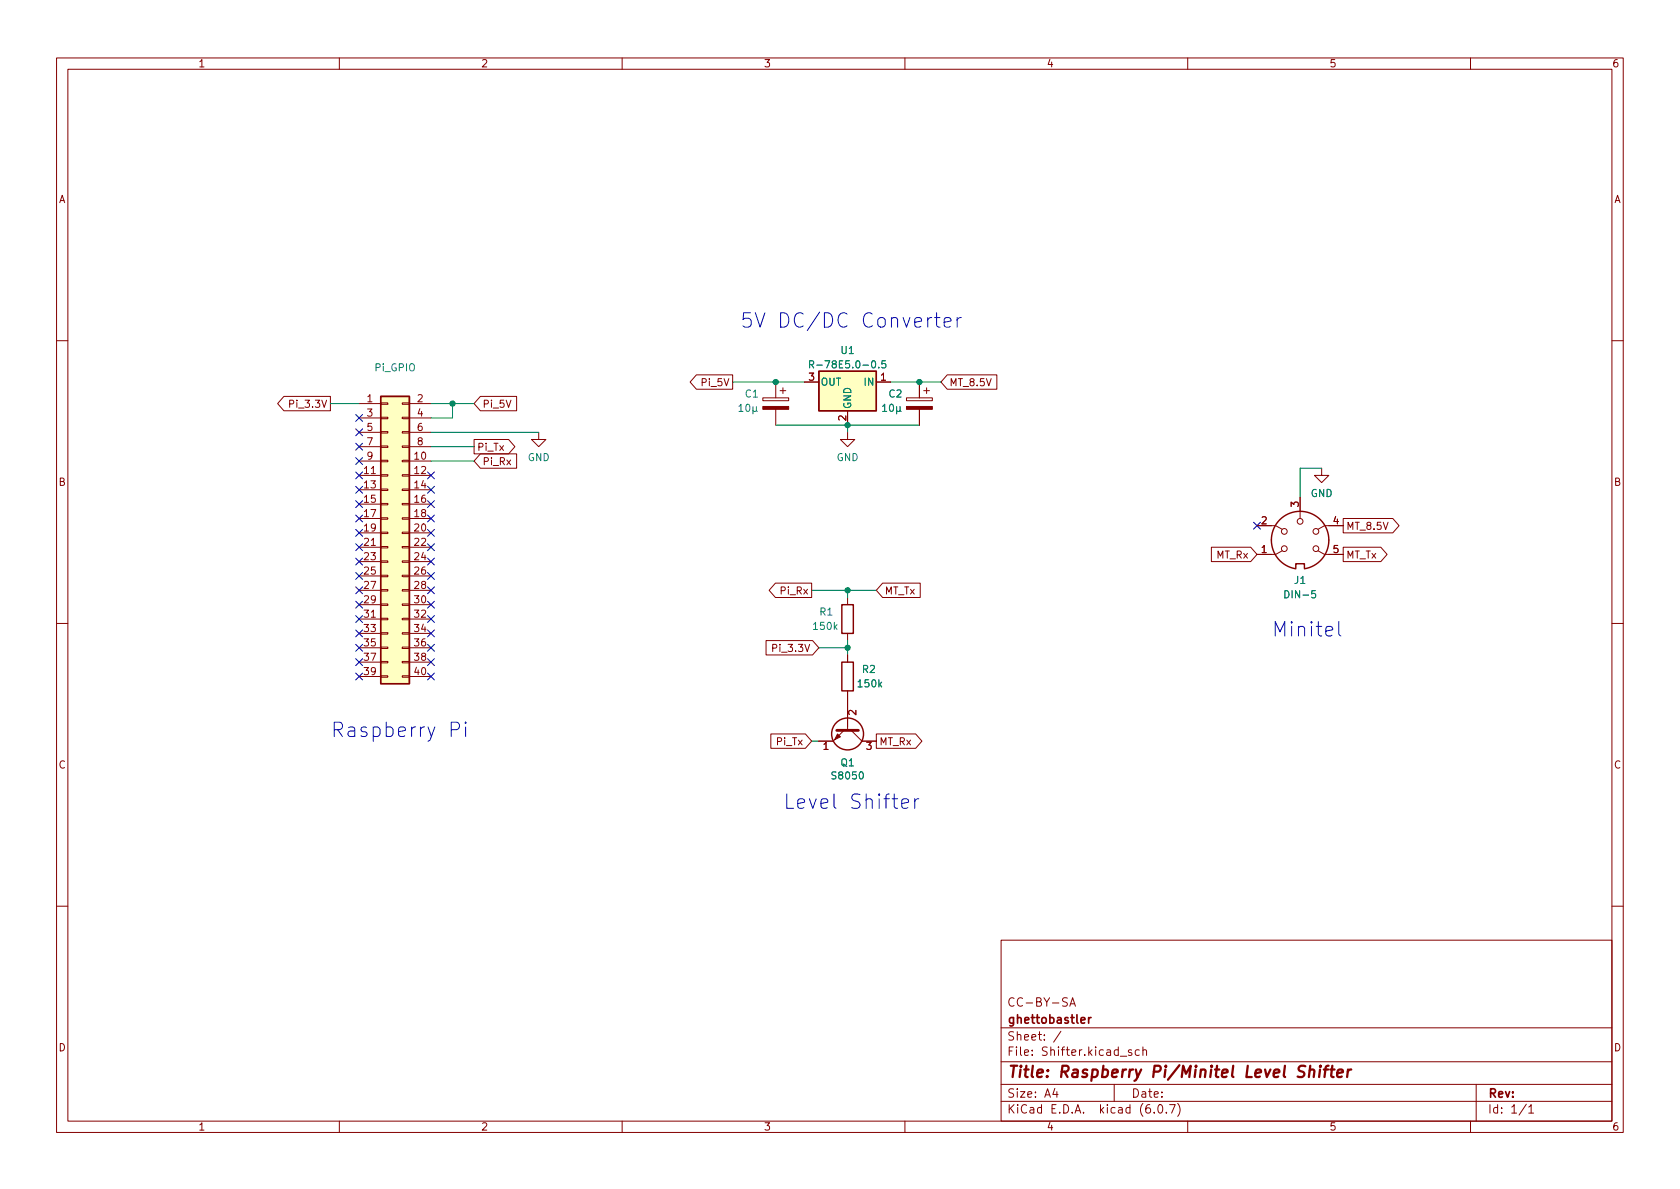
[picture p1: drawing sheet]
<svg xmlns="http://www.w3.org/2000/svg" width="297mm" height="210mm" viewBox="0 0 297 210" stroke-linecap="round" stroke-linejoin="round" font-family="sans-serif">
<g fill="none" stroke="#840000" stroke-width=".18">
<path d="M10 10.2h277v190.1h-277zM12 12.2h273v186.1h-273zM60 10.2v2M110 10.2v2M160 10.2v2M210 10.2v2M260 10.2v2M10 60.2h2M50.2 70.1h8.2v2.5h-8.2l-1.1-1.2zM63.5 71.4h3.8M63.5 73.9h3.8M63.5 76.4h3.8"/>
<path d="M63.5 79h3.8M67.3 78.9h1.3v.2h-1.3zM67.3 76.3h1.3v.3h-1.3zM67.3 73.8h1.3v.2h-1.3zM67.3 71.2h1.3v.3h-1.3zM71.1 78.9h1.3v.2h-1.3zM71.1 76.3h1.3v.3h-1.3zM71.1 73.8h1.3v.2h-1.3zM71.1 71.2h1.3v.3h-1.3zM72.4 71.4h3.8M72.4 73.9h3.8M72.4 76.4h3.8"/>
<path d="M72.4 79h3.8M83.8 77.7h6.1l1.1 1.3-1.1 1.3h-6.1zM84.9 70.1h6.4v2.5h-6.4l-1.1-1.2zM95.2 76.4v1.3h1.3l-1.3 1.3-1.2-1.3h1.2M123.1 66.3h6.4v2.5h-6.4l-1.1-1.2zM134.9 70.4h4.5v.5h-4.5zM137.2 67.6v2.8M137.2 72.4v2.8M137.9 69.1h1M138.4 68.6v1M142.2 67.6h2.6M149.9 76.4v1.3h-1.3l1.3 1.3 1.2-1.3h-1.2"/>
<path d="M149.9 72.6v2.6M154.9 67.6h2.6M160.3 70.4h4.5v.5h-4.5zM162.6 67.6v2.8M162.6 72.4v2.8M163.3 69.1h1M163.8 68.6v1M167.5 66.3h8.8v2.5h-8.8l-1.1-1.2zM285 60.2h2M63.5 81.5h3.8M63.5 84.1h3.8M63.5 86.6h3.8"/>
<path d="M63.5 89.1h3.8M63.5 91.7h3.8M63.5 94.2h3.8M63.5 96.8h3.8M63.5 99.3h3.8M67.3 99.2h1.3v.2h-1.3zM67.3 96.6h1.3v.3h-1.3zM67.3 94.1h1.3v.3h-1.3zM67.3 91.6h1.3v.2h-1.3zM67.3 89h1.3v.3h-1.3zM67.3 86.5h1.3v.2h-1.3zM67.3 83.9h1.3v.3h-1.3z"/>
<path d="M67.3 81.4h1.3v.3h-1.3zM71.1 99.2h1.3v.2h-1.3zM71.1 96.6h1.3v.3h-1.3zM71.1 94.1h1.3v.3h-1.3zM71.1 91.6h1.3v.2h-1.3zM71.1 89h1.3v.3h-1.3zM71.1 86.5h1.3v.2h-1.3zM71.1 83.9h1.3v.3h-1.3zM71.1 81.4h1.3v.3h-1.3zM72.4 81.5h3.8M72.4 84.1h3.8M72.4 86.6h3.8"/>
<path d="M72.4 89.1h3.8M72.4 91.7h3.8M72.4 94.2h3.8M72.4 96.8h3.8M72.4 99.3h3.8M84.9 80.3h6.4v2.5h-6.4l-1.1-1.3zM214.2 96.8h6.9l1.1 1.2-1.1 1.3h-6.9zM222.2 93h3.4l1.1 .6M226.7 97.4l-1.1 .6h-3.4M229.9 87.9v3.8M233 97.4l1.2 .6h3.3M233.7 82.8v1.3h1.2l-1.2 1.2-1.3-1.2h1.3"/>
<path d="M237.5 93h-3.3l-1.2 .6M237.5 96.8h6.6l1.2 1.2-1.2 1.3h-6.6zM237.5 91.7h8.8l1.1 1.3-1.1 1.2h-8.8zM10 110.2h2M63.5 101.8h3.8M63.5 104.4h3.8M63.5 106.9h3.8M63.5 109.5h3.8M63.5 112h3.8M63.5 114.5h3.8M63.5 117.1h3.8M63.5 119.6h3.8"/>
<path d="M67.3 119.5h1.3v.3h-1.3zM67.3 117h1.3v.2h-1.3zM67.3 114.4h1.3v.3h-1.3zM67.3 111.9h1.3v.2h-1.3zM67.3 109.3h1.3v.3h-1.3zM67.3 106.8h1.3v.3h-1.3zM67.3 104.3h1.3v.2h-1.3zM67.3 101.7h1.3v.3h-1.3zM71.1 119.5h1.3v.3h-1.3zM71.1 117h1.3v.2h-1.3zM71.1 114.4h1.3v.3h-1.3zM71.1 111.9h1.3v.2h-1.3z"/>
<path d="M71.1 109.3h1.3v.3h-1.3zM71.1 106.8h1.3v.3h-1.3zM71.1 104.3h1.3v.2h-1.3zM71.1 101.7h1.3v.3h-1.3zM72.4 101.8h3.8M72.4 104.4h3.8M72.4 106.9h3.8M72.4 109.5h3.8M72.4 112h3.8M72.4 114.5h3.8M72.4 117.1h3.8M72.4 119.6h3.8"/>
<path d="M135.4 113.3h8.3l1.1 1.2-1.1 1.3h-8.3zM137.1 103.1h6.4v2.6h-6.4l-1.1-1.3zM149.9 105.7v1.2M149.9 112v1.3M149.9 115.8v1.3M156.1 103.1h6.6v2.6h-6.6l-1.2-1.3zM285 110.2h2M136.3 129.8h6.1l1.1 1.3-1.1 1.2h-6.1zM149.2 129.2l-1.9 1.9h-2.5M149.9 122.2v7M150.5 129.2l1.9 1.9h2.5M154.9 129.8h7l1.1 1.3-1.1 1.2h-7z"/>
<path d="M10 160.2h2M177 166.3h108v32h-108zM188.7 176.5l-.6-.1-.2 .3 .1 .4 .6 .3v.4l-.2 .1h-.5M189.1 177.9l.5-1.5 .5 1.5M189.3 177.5h.7M285 160.2h2M60 198.3v2M110 198.3v2M160 198.3v2M177 194.8h108M177 191.8h108M177 187.8h108"/>
<path d="M177 181.8h108M186.5 192.5l-.4 1h1M186.9 193v1M187.6 182.4l-1.3 1.9M197 191.8v3M198.1 186.8h1.1M200.1 185.7l-.4-.1-.2 .2 .1 .3 .5 .1v.4h-.6M201.4 185.7l-.4-.1-.3 .3v.4l.2 .3h.5M202.1 185.8l.2-.2 .3 .1 .1 .9M202.1 185.1v1.5M204.1 196.7v.1M204.9 195.4l.2-.1a.81 .81 0 0 1 .6 .7 .81 .81 0 0 1-.3 .8h-.2a.81 .81 0 0 1-.6-.6 .81 .81 0 0 1 .3-.8z"/>
<path d="M206.2 196.7v.1M206.8 195.3h1l-.7 1.5M208.2 195.1a1.72 1.72 0 0 1 0 2.3M210 198.3v2M260 198.3v2M261 191.8v6.5M269.9 195.3l-1.3 1.9M270.3 195.8l.4-.5v1.5M270.3 196.8h.9"/>
<circle cx="227.1" cy="97" r=".51"/>
<circle cx="227.1" cy="94" r=".51"/>
<circle cx="229.9" cy="92.2" r=".51"/>
<circle cx="232.7" cy="97" r=".51"/>
<circle cx="232.7" cy="94" r=".51"/>
</g>
<path d="M231.6 189.3a.49 .49 0 0 1 .8 .1l-.1 1.1M231.7 188.5l-.3 2M233.4 189.1l-.2 1.4M233.5 188.5l-.1 .1 .1 .1 .1-.1-.1-.1v.2M234.1 189.1h.7M234.9 188.5l-.4 .1-.1 .1-.2 1.8M235.2 189.1h.8M235.6 188.5l-.2 1.7v.2l.4 .1M236.5 189.8l.9-.2v-.4l-.6-.1-.3 .3v1l.2 .1 .5-.1M238.3 189.1l-.1 1.4M238.9 189.1l-.4 .1-.2 .3" fill="none" stroke="#840000" stroke-width=".4"/>
<path d="M192.5 179.9v1M192.9 179.9l-.3 .1-.1 .2" fill="none" stroke="#840000" stroke-width=".3"/>
<path d="M148 129.2h3.8" fill="none" stroke="#840000" stroke-width=".51"/>
<g fill="#840000" stroke="#840000" stroke-width=".18">
<path d="M148.1 129.8l.5 .5-1 .5z"/>
<path d="M160.3 71.9h4.5v.5h-4.5z"/>
<path d="M134.9 71.9h4.5v.5h-4.5z"/>
</g>
<g fill="none" stroke="#840000" stroke-width=".25">
<path d="M67.3 70.1h5.1v50.8h-5.1zM144.8 65.7h10.1v6.9h-10.1zM148.8 106.9h2.1v5.1h-2.1zM148.8 117.1h2.1v5.1h-2.1zM229.1 100.6a5.1 5.1 0 0 1-3.5-7.8 5.1 5.1 0 0 1 8.6 0 5.1 5.1 0 0 1-3.6 7.8M229.1 100.5v-.8h1.5v.8"/>
<circle cx="149.9" cy="129.8" r="2.82"/>
</g>
<g fill="#ffffc2" stroke="#ffffc2" stroke-width=".18">
<path d="M67.3 70.1h5.1v50.8h-5.1z"/>
<path d="M144.8 65.7h10.1v6.9h-10.1z"/>
</g>
<g fill="none" stroke="#008484" stroke-width=".18">
<path d="M130.7 71.8l.3-.3v1.3M130.7 72.8h.7M132 71.6l.2-.1a.68 .68 0 0 1 .4 .6 .68 .68 0 0 1-.4 .7l-.2-.2-.1-.3zM133.1 71.9v1.3M133.7 72.6l.2 .2M133.7 71.9v.8l-.4 .1-.2-.2M143.1 64.5l.7-.1 .1-.2-.1-.3-.7-.1v1.3M143.4 64.5l.5 .6M156.1 71.8l.3-.3v1.3M156.1 72.8h.7M156.6 63.8h-.6l-.1 .6 .2-.1h.4l.1 .2v.4l-.2 .2-.5-.2M157.4 71.6l.2-.1a.68 .68 0 0 1 .4 .6 .68 .68 0 0 1-.4 .7l-.2-.2-.1-.3z"/>
<path d="M158.5 71.9v1.3M159.1 72.6l.2 .2M159.1 71.9v.8l-.4 .1-.2-.2"/>
</g>
<path d="M165.2 56.2h1M165.6 55.3v2.2l.1 .2 .5 .1M166.9 57l1.2-.2-.1-.5-.7-.1-.4 .3v1l.2 .2 .2 .1 .7-.1M169.2 56.2v1.6M170 56.2a.65 .65 0 0 0-.8 .4M236.7 109.9v2.2l.4 .4M79.8 129h1a.69 .69 0 0 0 .5-.6 .69 .69 0 0 0-.5-.7h-1v2.5M82.3 127.7l-.1 .1 .1 .1 .1-.1-.1-.1v.2M82.3 128.5v1.7M159.4 142.1l1.2-.2-.1-.5-.7-.2-.4 .4v1l.2 .2 .2 .1 .7-.1M161.7 141.2v1.7M162.5 141.2a.65 .65 0 0 0-.8 .5" fill="none" stroke="#0000c2" stroke-width=".18"/>
<g fill="none" stroke="#008400" stroke-width=".18">
<path d="M58.4 71.4h5.1M76.2 71.4h7.6M76.2 79h7.6M76.2 76.4h19M80 71.4v2.5h-3.8M129.5 67.6h12.7M137.2 75.2h25.4M149.9 75.2v1.2M157.5 67.6h8.9M76.2 81.5h7.6M233.7 82.8h-3.8v5.1M143.5 104.4h11.4"/>
<path d="M144.8 114.5h5.1M149.9 104.4v1.3M149.9 113.3v2.5M143.5 131.1h1.3"/>
</g>
<g fill="none" stroke="#000084" stroke-width=".18">
<path d="M62.9 73.3l1.2 1.2M62.9 78.4l1.2 1.2M62.9 75.8l1.2 1.3M64.1 73.3l-1.2 1.2M64.1 78.4l-1.2 1.2M64.1 75.8l-1.2 1.3M62.9 80.9l1.2 1.2M62.9 86l1.2 1.2M62.9 83.5l1.2 1.2M62.9 96.2l1.2 1.2M62.9 91.1l1.2 1.2M62.9 88.5l1.2 1.3"/>
<path d="M62.9 98.7l1.2 1.2M62.9 93.6l1.2 1.2M64.1 80.9l-1.2 1.2M64.1 86l-1.2 1.2M64.1 83.5l-1.2 1.2M64.1 96.2l-1.2 1.2M64.1 98.7l-1.2 1.2M64.1 91.1l-1.2 1.2M64.1 88.5l-1.2 1.3M64.1 93.6l-1.2 1.2M75.6 86l1.2 1.2M75.6 93.6l1.2 1.2"/>
<path d="M75.6 83.5l1.2 1.2M75.6 91.1l1.2 1.2M75.6 98.7l1.2 1.2M75.6 88.5l1.2 1.3M75.6 96.2l1.2 1.2M76.8 83.5l-1.2 1.2M76.8 86l-1.2 1.2M76.8 91.1l-1.2 1.2M76.8 98.7l-1.2 1.2M76.8 88.5l-1.2 1.3M76.8 93.6l-1.2 1.2M76.8 96.2l-1.2 1.2"/>
<path d="M221.6 92.3l1.3 1.3M222.9 92.3l-1.3 1.3M62.9 101.2l1.2 1.3M62.9 103.8l1.2 1.2M62.9 106.3l1.2 1.2M62.9 108.9l1.2 1.2M62.9 111.4l1.2 1.2M62.9 113.9l1.2 1.3M62.9 119l1.2 1.2M62.9 116.5l1.2 1.2M64.1 103.8l-1.2 1.2M64.1 113.9l-1.2 1.3"/>
<path d="M64.1 101.2l-1.2 1.3M64.1 116.5l-1.2 1.2M64.1 106.3l-1.2 1.2M64.1 119l-1.2 1.2M64.1 108.9l-1.2 1.2M64.1 111.4l-1.2 1.2M75.6 108.9l1.2 1.2M75.6 111.4l1.2 1.2M75.6 101.2l1.2 1.3M75.6 116.5l1.2 1.2M75.6 103.8l1.2 1.2M75.6 119l1.2 1.2"/>
<path d="M75.6 106.3l1.2 1.2M75.6 113.9l1.2 1.3M76.8 111.4l-1.2 1.2M76.8 101.2l-1.2 1.3M76.8 103.8l-1.2 1.2M76.8 106.3l-1.2 1.2M76.8 108.9l-1.2 1.2M76.8 113.9l-1.2 1.3M76.8 119l-1.2 1.2M76.8 116.5l-1.2 1.2"/>
</g>
<g fill="#008400" stroke="#008400" stroke-width=".18">
<circle cx="149.9" cy="104.4" r=".46"/>
<circle cx="149.9" cy="114.5" r=".46"/>
<circle cx="137.2" cy="67.6" r=".46"/>
<circle cx="162.6" cy="67.6" r=".46"/>
<circle cx="149.9" cy="75.2" r=".46"/>
<circle cx="80" cy="71.4" r=".46"/>
</g>
<g font-size="3.5" fill="#0000c2">
<text x="130.8" y="58">5V DC/DC Converter</text>
<text x="224.8" y="112.6">Minitel</text>
<text x="58.4" y="130.4">Raspberry Pi</text>
<text x="138.4" y="143.1">Level Shifter</text>
</g>
<text font-size="2.8" fill="#840000" x="178" y="190.6">Title: Raspberry Pi/Minitel Level Shifter</text>
<g font-size="2.1" fill="#840000">
<text x="178" y="178">CC-BY-SA</text>
<text x="178" y="184">Sheet: /</text>
<text x="178" y="181">ghettobastler</text>
<text x="178" y="186.7">File: Shifter.kicad_sch</text>
<text x="178" y="196.9">KiCad E.D.A. kicad (6.0.7)</text>
<text x="178" y="194.1">Size: A4</text>
<text x="200" y="194.1">Date:</text>
<text x="263" y="194.1">Rev:</text>
<text x="263" y="196.9">Id: 1/1</text>
</g>
<g font-size="1.8" fill="#840000">
<text x="35" y="11.9">1</text>
<text x="85" y="11.9">2</text>
<text x="135" y="11.9">3</text>
<text x="185" y="11.9">4</text>
<text x="235" y="11.9">5</text>
<text x="285" y="11.9">6</text>
<text x="10.3" y="35.9">A</text>
<text x="285.3" y="35.9">A</text>
<text x="64.9" y="71.1">1</text>
<text x="73.8" y="71.1">2</text>
<text x="124.2" y="68.3">Pi_5V</text>
<text x="143" y="67.3">3</text>
<text x="155.7" y="67.3">1</text>
<text x="167.8" y="68.3">MT_8.5V</text>
<text x="51.7" y="72.1">Pi_3.3V</text>
<text x="64.9" y="73.7">3</text>
<text x="64.9" y="76.2">5</text>
<text x="73.8" y="73.7">4</text>
<text x="73.8" y="76.2">6</text>
<text x="85.2" y="72.1">Pi_5V</text>
<text x="149.6" y="74.4" transform="rotate(-90 149.6 74.4)">2</text>
<text x="64.4" y="83.8">11</text>
<text x="64.9" y="78.7">7</text>
<text x="64.9" y="81.3">9</text>
<text x="73.3" y="81.3">10</text>
<text x="73.3" y="83.8">12</text>
<text x="73.8" y="78.7">8</text>
<text x="84.3" y="79.7">Pi_Tx</text>
<text x="85.2" y="82.3">Pi_Rx</text>
<text x="10.3" y="85.9">B</text>
<text x="64.4" y="86.4">13</text>
<text x="64.4" y="88.9">15</text>
<text x="73.3" y="86.4">14</text>
<text x="73.3" y="88.9">16</text>
<text x="229.6" y="89.6" transform="rotate(-90 229.6 89.6)">3</text>
<text x="285.3" y="85.9">B</text>
<text x="64.4" y="91.4">17</text>
<text x="64.4" y="94">19</text>
<text x="73.3" y="91.4">18</text>
<text x="73.3" y="94">20</text>
<text x="223" y="92.7">2</text>
<text x="235.7" y="92.7">4</text>
<text x="238" y="93.7">MT_8.5V</text>
<text x="64.4" y="96.5">21</text>
<text x="64.4" y="99.1">23</text>
<text x="64.4" y="101.6">25</text>
<text x="73.3" y="96.5">22</text>
<text x="73.3" y="99.1">24</text>
<text x="73.3" y="101.6">26</text>
<text x="215" y="98.8">MT_Rx</text>
<text x="223" y="97.8">1</text>
<text x="235.7" y="97.8">5</text>
<text x="238" y="98.8">MT_Tx</text>
<text x="64.4" y="104.1">27</text>
<text x="64.4" y="106.7">29</text>
<text x="73.3" y="104.1">28</text>
<text x="73.3" y="106.7">30</text>
<text x="138.1" y="105.1">Pi_Rx</text>
<text x="156.4" y="105.1">MT_Tx</text>
<text x="64.4" y="109.2">31</text>
<text x="64.4" y="111.8">33</text>
<text x="73.3" y="109.2">32</text>
<text x="73.3" y="111.8">34</text>
<text x="64.4" y="114.3">35</text>
<text x="64.4" y="116.8">37</text>
<text x="64.4" y="119.4">39</text>
<text x="73.3" y="114.3">36</text>
<text x="73.3" y="116.8">38</text>
<text x="73.3" y="119.4">40</text>
<text x="137.1" y="115.3">Pi_3.3V</text>
<text x="137.4" y="131.8">Pi_Tx</text>
<text x="151.4" y="126.5" transform="rotate(-90 151.4 126.5)">2</text>
<text x="155.4" y="131.8">MT_Rx</text>
<text x="10.3" y="135.9">C</text>
<text x="145.6" y="132.6">1</text>
<text x="153.2" y="132.6">3</text>
<text x="285.3" y="135.9">C</text>
<text x="10.3" y="185.9">D</text>
<text x="285.3" y="185.9">D</text>
<text x="35" y="199.9">1</text>
<text x="85" y="199.9">2</text>
<text x="135" y="199.9">3</text>
<text x="185" y="199.9">4</text>
<text x="235" y="199.9">5</text>
<text x="285" y="199.9">6</text>
</g>
<g font-size="1.8" fill="#008484">
<text x="66.3" y="65.7">Pi_GPIO</text>
<text x="144.6" y="65.1">R-78E5.0-0.5</text>
<text x="148.7" y="62.6">U1</text>
<text x="131.8" y="70.3">C1</text>
<text x="145" y="68.2">OUT</text>
<text x="152.9" y="68.2">IN</text>
<text x="157.2" y="70.3">C2</text>
<text x="150.5" y="72.4" transform="rotate(-90 150.5 72.4)">GND</text>
<text x="93.3" y="81.5">GND</text>
<text x="147.9" y="81.5">GND</text>
<text x="231.7" y="87.9">GND</text>
<text x="227.6" y="105.8">DIN-5</text>
<text x="228.9" y="103.2">J1</text>
<text x="144" y="111.4">150k</text>
<text x="145" y="108.8">R1</text>
<text x="152.5" y="119">R2</text>
<text x="151.8" y="121.5">150k</text>
<text x="147.3" y="137.8">S8050</text>
<text x="148.7" y="135.5">Q1</text>
</g>
</svg>
